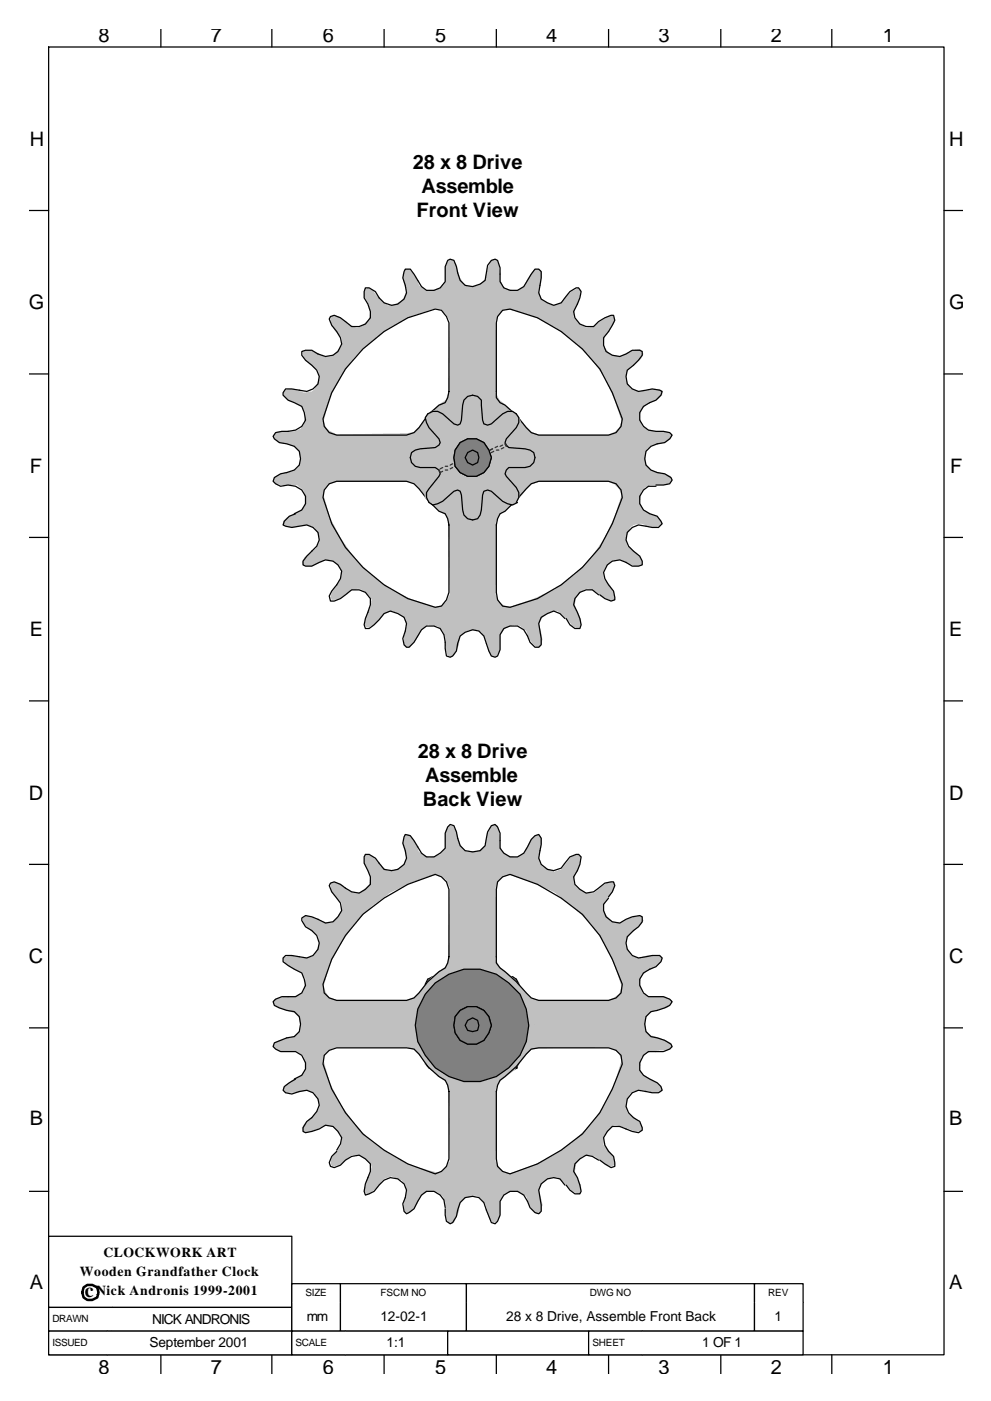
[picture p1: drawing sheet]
<svg xmlns="http://www.w3.org/2000/svg" width="210mm" height="297mm" viewBox="0 0 210 297" stroke-linecap="round" stroke-linejoin="round" font-family="sans-serif">
<g fill="none" stroke="#000" stroke-width=".26">
<path d="M10.3 10h190v277.2h-190zM34.1 6.2v3.8M57.7 6.2v3.8M81.5 6.2v3.8M105.3 6.2v3.8M129.1 6.2v3.8M152.9 6.2v3.8M176.5 6.2v3.8M6.3 44.6h4M200.3 44.6h4M6.3 79.3h4M200.3 79.3h4"/>
<path d="M6.3 113.9h4M200.3 113.9h4M6.3 148.6h4M200.3 148.6h4M6.3 183.3h4M200.3 183.3h4M6.3 217.9h4M200.3 217.9h4M6.3 252.6h4M200.3 252.6h4M34.1 287.2v4.1M57.7 287.2v4.1"/>
<path d="M81.5 287.2v4.1M105.3 287.2v4.1M129.1 287.2v4.1M152.9 287.2v4.1M176.5 287.2v4.1"/>
</g>
<path d="M10.3 262.1h51.6v15.1h-51.6z" fill-rule="evenodd" fill="#fff" stroke="#000" stroke-width=".26"/>
<path d="M61.9 272.2h10.3v3.9h-10.3z" fill-rule="evenodd" fill="#fff"/>
<path d="M61.9 276.1v-3.9h10.3v3.9" fill="none" stroke="#000" stroke-width=".26"/>
<path d="M72.2 272.2h26.8v3.9h-26.8z" fill-rule="evenodd" fill="#fff"/>
<path d="M72.2 276.1v-3.9h26.8v3.9" fill="none" stroke="#000" stroke-width=".26"/>
<path d="M99 272.2h61.1v3.9h-61.1z" fill-rule="evenodd" fill="#fff"/>
<path d="M99 276.1v-3.9h61.1v3.9" fill="none" stroke="#000" stroke-width=".26"/>
<path d="M160.1 272.2h10.3v3.9h-10.3z" fill-rule="evenodd" fill="#fff"/>
<path d="M160.1 276.1v-3.9h10.3v3.9" fill="none" stroke="#000" stroke-width=".26"/>
<path d="M10.3 277.2h13.5v5h-13.5z" fill-rule="evenodd" fill="#fff"/>
<path d="M23.8 277.2h-13.5v5h13.5" fill="none" stroke="#000" stroke-width=".26"/>
<path d="M23.8 277.2h38.1v5h-38.1z" fill-rule="evenodd" fill="#fff"/>
<path d="M23.8 277.2h38.1v5h-38.1" fill="none" stroke="#000" stroke-width=".26"/>
<path d="M61.9 276.1h10.3v6.1h-10.3z" fill-rule="evenodd" fill="#fff"/>
<path d="M61.9 276.1v6.1h10.3v-6.1" fill="none" stroke="#000" stroke-width=".26"/>
<path d="M72.2 276.1h26.8v6.1h-26.8z" fill-rule="evenodd" fill="#fff"/>
<path d="M72.2 276.1v6.1h26.8v-6.1" fill="none" stroke="#000" stroke-width=".26"/>
<path d="M99 276.1h61.1v6.1h-61.1z" fill-rule="evenodd" fill="#fff"/>
<path d="M99 276.1v6.1h61.1v-6.1" fill="none" stroke="#000" stroke-width=".26"/>
<path d="M160.1 276.1h10.3v6.1h-10.3z" fill-rule="evenodd" fill="#fff"/>
<path d="M160.1 276.1v6.1h10.3v-6.1" fill="none" stroke="#000" stroke-width=".26"/>
<path d="M10.3 282.2h12.5v5h-12.5z" fill-rule="evenodd" fill="#fff"/>
<path d="M22.8 282.2h-12.5v5h12.5" fill="none" stroke="#000" stroke-width=".26"/>
<path d="M22.8 282.2h39.1v5h-39.1z" fill-rule="evenodd" fill="#fff"/>
<path d="M22.8 282.2h39.1v5h-39.1" fill="none" stroke="#000" stroke-width=".26"/>
<path d="M61.9 282.2h11.4v5h-11.4z" fill-rule="evenodd" fill="#fff"/>
<path d="M73.3 282.2h-11.4v5h11.4" fill="none" stroke="#000" stroke-width=".26"/>
<path d="M73.3 282.2h21.7v5h-21.7z" fill-rule="evenodd" fill="#fff"/>
<path d="M73.3 282.2h21.7v5h-21.7" fill="none" stroke="#000" stroke-width=".26"/>
<path d="M95 282.2h29.9v5h-29.9z" fill-rule="evenodd" fill="#fff" stroke="#000" stroke-width=".26"/>
<path d="M124.9 282.2h11.4v5h-11.4z" fill-rule="evenodd" fill="#fff"/>
<path d="M136.3 282.2h-11.4v5h11.4" fill="none" stroke="#000" stroke-width=".26"/>
<path d="M136.3 282.2h34.1v5h-34.1z" fill-rule="evenodd" fill="#fff"/>
<path d="M136.3 282.2h34.1v5h-34.1" fill="none" stroke="#000" stroke-width=".26"/>
<path d="M94.2 92l2.1-1.9 2.7-.8a7.9 7.9 0 0 1 8.2 3.9 7.9 7.9 0 0 1-.8 9.1l-2.2 1.9-2.6 .8a7.9 7.9 0 0 1-8.3-3.9 7.9 7.9 0 0 1 .9-9.1z" fill-rule="evenodd" fill="#808080" stroke="#000" stroke-width=".26"/>
<path d="M96.6 95.4l1.3-1.3 1.6-.8h1.6l1.6 .8 1.3 1.3 .2 1.6-.2 1.9-1.3 1.3-1.6 .8h-1.6l-1.6-.8-1.3-1.3-.3-1.9z" fill-rule="evenodd" fill="#fff" stroke="#000" stroke-width=".26"/>
<g fill="#c0c0c0" stroke="#c0c0c0" stroke-width=".26">
<path d="M100.3 60.8l5.8 .2 5.6 1.4 5.2 2.3a36.4 36.4 0 0 1 19.9 32.6h-32.6a4.1 4.1 0 0 0-3.9-4.3l8.7-5.5 3.7 4.2 1.6 .6h14.8l1.3-.6 1.1-1 .5-1.4-1.6-4.7-2.1-4.8a32.5 32.5 0 0 0-15.3-12.9l-4.8-1.4h-1.3l-1.1 1.1-.8 1.3 .3 13.2-.3 2.2 .8 1.5 1.4 1.1 1.8 1.9-8.7 5.2z" fill-rule="evenodd"/>
<path d="M104.2 97h32.6a36.4 36.4 0 0 1-19.9 32.6l-5.2 2.1-5.6 1.3-5.8 .5v-32.5l9 5.5-3.5 2.7-.8 1.6 .3 2.1-.3 13.2 .8 1.6 1.1 .8 1.3 .3 4.8-1.6a29.2 29.2 0 0 0 17.4-17.5l1.6-4.7-.5-1.4-1.1-1-1.3-.6h-14.8l-1.6 .6-3.7 4.2-8.7-5.6 1.6-.5 1.3-.8 .8-1.3z" fill-rule="evenodd"/>
<path d="M74.3 71.3l4.3-3.7 5-2.9 5.3-2.3 5.6-1.4 5.8-.2v32.2l-9-5.5 1.8-1.6 1.6-1.1 .5-1.5 .3-15.4-.8-1.3-1-1.1-1.4-.2a34.3 34.3 0 0 0-17.2 10.3l-2.9 4.2-2.4 4.5-1.3 5 .6 1.4 .7 .8 1.6 .8 14.9-.3 1.5-.3 3.7-4.2 8.8 5.5-1.6 .3-1.3 .8-.8 1.3-.6 1.6h-32.2l.5-5.5 1.1-5.6 2.3-5.3 2.9-5z" fill-rule="evenodd"/>
<path d="M63.8 97h32.2l.6 1.6 .8 1.3 1.3 .8 1.6 .3-8.8 5.5-3.7-4.2-1.5-.3h-14.9l-1.6 .6-1 .8-.3 1.6 1.3 4.7 2.4 4.5a30.7 30.7 0 0 0 20.1 14.6l1.4-.3 1-.8 .8-1.6-.3-15.3-.5-1.6-1.6-1.1-1.8-1.6 9-5.5v32.5a36 36 0 0 1-32.6-20.1l-2.3-5.3-1.1-5.5z" fill-rule="evenodd"/>
</g>
<g fill="#c0c0c0">
<path d="M104.2 55.2l.8-.3 .6 .3 .5 2.4v1.6l.5 1.3 1.1 1.1 1.3 .2-3.2 .3-2.9-.3-2.9-1 1.6-.3 1.3-1.3 .3-1.6z" fill-rule="evenodd"/>
<path d="M107.9 61.6h1.9l1.3-.8 1.6-2.9 .8-.8h.8l.5 .2v2.4l-.5 1.9 .3 1.3 .8 1 1.3 .6-3.2-.3-2.9-1.1z" fill-rule="evenodd"/>
<path d="M115.9 64.2l1.6 .5 1.6-.5 2.1-2.4 1.6-.8 .5 .6-.5 2.3-.8 1.6-.3 1.6 .5 1.1 1.4 1-3-1-2.6-1.9z" fill-rule="evenodd"/>
<path d="M122.8 68.4l1.6 1.1 1.5-.3 1.4-1 2.3-1.3 .6 .2 .2 .5-.2 1.1-.8 1.1a3.5 3.5 0 0 0-.3 5.3l-2.6-1.9-2.1-2.1z" fill-rule="evenodd"/>
<path d="M128.6 74.3l1.3 1 1.6 .3 2.9-1.3 1.3-.3 .6 .5 .2 .6-.5 1-2.4 1.9-.8 1.3v1.3l.5 1.3-2.1-2.3-1.6-2.4z" fill-rule="evenodd"/>
<path d="M133.1 81.1l.8 1.4 1.6 .5 3.1-.5h1.4l.5 .5v.8l-.8 .8-2.6 1.3-1.1 1.1-.3 1.3 .3 1.3-1.6-2.6-1.1-3z" fill-rule="evenodd"/>
<path d="M135.7 88.8l.6 1.6 1.3 .8 1.8 .3h1.6l1.1 .2 .5 .6-.3 .7-.7 .6-1.4 .5-1.8 .3-1.1 .8-.5 1.3v1.3l-1.1-2.9-.2-3.2z" fill-rule="evenodd"/>
<path d="M136.8 96.7l.3 1.6 1 1.4 3.2 .8 1 .5 .3 .8-.3 .5-1 .5h-3.2l-1.3 .6-.8 1-.3 1.3-.2-3.1 .2-2.9z" fill-rule="evenodd"/>
<path d="M136 105l-.3 1.5 .8 1.6 2.9 1.3 .8 .8 .3 .8-.5 .6-1.1 .2-1.3-.2a3 3 0 0 0-4.8 1.8l.5-3.2 .8-2.9z" fill-rule="evenodd"/>
<path d="M133.1 112.6l-.3 1.6 .3 1.6 1.6 1.1 1 1 .6 1.1v.5l-.6 .5h-1l-1.4-.5a3.2 3.2 0 0 0-5 .8l1.1-2.9 1.6-2.7z" fill-rule="evenodd"/>
<path d="M124.1 123.2l2.1-2.1 2.7-1.6-.8 1.6v1.6a5 5 0 0 1 2.3 4.5l-.8 .2-2.1-1-1.3-1.1-1.3-.5-1.3 .3-1.1 .8z" fill-rule="evenodd"/>
<path d="M117.7 128l2.7-1.6 2.9-1.1-1.1 1.3-.2 1.6 .5 1.6 .8 1.6v1.1l-.3 .5-.5 .3-1.1-.6-.8-1-1.3-1.3-1-.8h-1.4l-1.3 .8z" fill-rule="evenodd"/>
<path d="M107.7 132.7l2.9-1.6 2.6-1 3.2-.3-1.3 1.1-.8 1.3 .8 3.4-.5 1.6h-.8l-1.6-1.8a3.2 3.2 0 0 0-4.5-2.7z" fill-rule="evenodd"/>
<path d="M99.7 133.5l3-1 2.9-.3 3.1 .3-1.5 .8-1.1 1.3v3.2l-.5 1-.6 .5-.5-.2-.8-.8-.8-2.9-.8-1.3-1-.6z" fill-rule="evenodd"/>
<path d="M91.5 132.5l3.2-.3 2.9 .3 2.9 1-1.5 .3-1.4 1-.2 1.9-.6 1.3-.5 1.1-.8 .2-.5-.2-.5-2.4v-1.6l-.6-1.3-1-1.1z" fill-rule="evenodd"/>
<path d="M83.9 129.8l3.1 .3 3 1 2.6 1.6-1.8-.2-1.4 1-.8 1.6-1.6 2.1h-.7l-.6-.2v-2.4l.6-1.9-.3-1.3-.8-1z" fill-rule="evenodd"/>
<path d="M77 125.1l2.9 1 2.6 1.6 2.2 2.4-1.6-.5-1.6 .5-2.1 2.4-1.1 .5h-.5l-.5-.5 .5-2.1 .8-1.6 .2-1.6-.5-1.1z" fill-rule="evenodd"/>
<path d="M71.4 119.2l2.7 1.6 2.1 2.4 1.6 2.4-1.6-.8-1.6 .3-1.3 1-1.3 .8-1.6 .3-.3-.6 .3-1 .8-1.1a3.5 3.5 0 0 0 .2-5.3z" fill-rule="evenodd"/>
<path d="M67.2 112.4l2.1 2.3 1.6 2.4 1.1 2.9-1.4-1-1.5-.3-3 1.3h-1.3l-.5-.2-.3-.6 .6-1 2.3-1.9 .8-1.3v-1.3z" fill-rule="evenodd"/>
<path d="M64.6 104.7l1.5 2.6 1.1 2.9 .3 3-.8-1.4-1.6-.5-3.2 .5-1.3-.2-.5-.3v-.8l.8-.8 2.6-1.3 1.1-1.1 .2-1.3z" fill-rule="evenodd"/>
<path d="M58.2 101.2l.8-.5 1.3-.5 1.9-.3 1-.8 .6-1.3v-1.3l1 2.9 .3 2.9-.3 3.2-.5-1.6-1.3-1.1h-3.5l-1-.2-.6-.6z" fill-rule="evenodd"/>
<path d="M58.2 92l1.1-.5h3.1l1.4-.6 .8-1 .2-1.4 .3 3.2-.3 2.9-1 2.9-.3-1.8-1.1-1.1-3.1-.8-1.1-.8-.3-.5z" fill-rule="evenodd"/>
<path d="M60.1 83.3l.5-.6 1-.2 1.4 .2a3 3 0 0 0 4.7-1.8l-.5 3.1-.8 2.7-1.8 2.6 .2-1.5-.8-1.6-2.9-1.4-.8-.8z" fill-rule="evenodd"/>
<path d="M64.3 74.5l.5-.2h1.1l1.3 .5a3.2 3.2 0 0 0 5-.8l-1 2.9-1.6 2.7-2.1 2.1 .2-1.6-.2-1.6-1.6-1.1-1.1-1-.5-1.1z" fill-rule="evenodd"/>
<path d="M70.1 67.1l.8-.2 1.1 .2 2.3 1.9 1.4 .5 1.3-.3 1.1-1-1.6 2.9-2.2 2.1-2.6 1.6 .8-1.6v-1.6a5 5 0 0 1-2.4-4.5z" fill-rule="evenodd"/>
<path d="M77.5 61.3l.6-.3 1 .6 .8 1 1.3 1.3 1.1 .8h1.3l1.3-.8-2.1 2.4-2.6 1.6-2.9 1.1 1-1.4 .3-1.5-.5-1.9-.8-1.3v-1.1z" fill-rule="evenodd"/>
<path d="M86 57.1h.8l1.6 1.8a3.2 3.2 0 0 0 4.5 2.7l-2.9 1.5-2.7 1.1-3.2 .3 1.4-1.1 .8-1.6-.6-1.6-.2-1.6z" fill-rule="evenodd"/>
<path d="M95 55.5l.5-.6 .5 .3 .8 .8 .8 2.9 .8 1.3 1.1 .6h1.3l-2.9 1-2.9 .3-3.2-.3 1.6-.8 1.1-1.3v-3.2z" fill-rule="evenodd"/>
</g>
<path d="M77 74l4.5-3.7 5-2.9 5.8-1.9 1.4 .3 1 1.3 .5 1.3v14.6l-.2 1.3-.5 1.1-1.4 .5-2.3 2.1-1.9 2.7-1.1 1-1.5 .6h-14.9l-1.6-.6-1-1.3-.3-1.6 1.9-5.5 2.9-5.1zM106.6 65.8l1.6-.3 5.8 1.9 5.1 2.9 4.5 3.7 3.7 4.2 2.6 5.1 2.1 5.5-.2 1.6-1.1 1.3-1.6 .6h-14.8l-1.6-.6-1-1-2.2-2.7-2.3-2.1-1.1-.5-.8-1.1v-15.9l.3-1.3zM97.6 94.1a4.1 4.1 0 0 1 6.6 2.9 4 4 0 0 1-4.8 4 4 4 0 0 1-2.8-5.6zM62.7 108.9l-1.3 .5-1.1 1.1-.2 .8 .5 .3 1.3 .2 3.2-.5a2.83 2.83 0 0 1 2.1 4.5l-2.1 2.1-.8 1.1v.8l.5 .2h1.3l1.6-.8a3.2 3.2 0 0 1 4.8 1.9l-.3 1.6-.8 1.3-1 1.3-.6 1.1 .3 1h.8l1.3-.5 2.4-1.8h1.6l1.3 .5 1.1 1.3v1.3l-1.1 2.9-.2 1.4 .2 .8h.8l1.1-.8 2.1-2.4 1.3-.5 1.6 .5 1.3 .8 .6 1.3-.3 1.6-.5 1.6 .2 1.3 .6 .5h.5l1-1 1.6-2.7 1.1-.8h1.6l1.3 .6 .8 1.3 .5 4.5 .8 .2 .5-.2 .8-1.1 .3-1.6 .5-1.6 1.1-.7 1.6-.6 1.3 .3 1.1 1 1 3.2 .5 1.1 .8 .2 .6-.2 .5-1.3v-3.2l.8-1.3a3.2 3.2 0 0 1 5 1.5l.5 1.4 1.1 1h.8l.5-.5v-1.3l-.5-3.2 .5-1.3 1.4-.8 1.3-.5 1.3 .5 1.1 1M69.8 102.6l1.6-.6h14.9l1.5 .6 1.1 1 1.9 2.4 2.3 2.4 1.4 .5 .5 1.1 .2 1.3v14.3l-.5 1.6-1 1.3-1.4 .3-5.8-1.9a33.6 33.6 0 0 1-16.1-15.9l-1.9-5.5 .3-1.6zM106.1 108.9l1.1-.5 5.5-5.8 1.6-.6h14.8l1.6 .6 1.1 1.3 .2 1.6-2.1 5.5-2.6 5.1-3.7 4.2-4.5 3.7-5.1 2.9-5.8 1.9-1.6-.3-1-1.3-.3-1.6v-14.3l.3-1.3zM139.2 102.8h1.6l1.3-.2 .5-.8-.3-.6-1.3-.7-1.6-.3a3.1 3.1 0 0 1-2.6-3.1 3.1 3.1 0 0 1 2.6-3l1.6-.3 1.1-.8 .5-.7-.5-.6-1.3-.2h-1.6a3.1 3.1 0 0 1-3.5-2.5 3.1 3.1 0 0 1 2.1-3.6l1.4-.6 1-1 .3-.8-.5-.3-1.6-.2-1.3 .2a3.1 3.1 0 0 1-3.5-.7 3.1 3.1 0 0 1-.5-3.5l2.4-2.1 .8-1.1v-.8l-.6-.2h-1.6l-1.3 .8-1.3 .5-1.6-.3-1.3-.8-.5-1.3v-1.6l1-1.3 1.3-2.4-.2-1a6.5 6.5 0 0 0-4.3 2.3 3.3 3.3 0 0 1-4.2-3.1l1.3-3 .3-1.3-.5-.8h-.6l-1.3 .8-1.8 2.4-1.6 .5-1.3-.5-1.4-.8-.5-1.3 .5-3.2v-1.3l-.5-.5h-.8l-2.4 3.7-1.3 .8h-1.6l-1.3-.6-.8-1.3v-2.9l-.5-1.6-.6-.3-.8 .3-.7 1.1-.6 3.1-1 .8a2.97 2.97 0 0 1-3.2 .3 2.97 2.97 0 0 1-1.6-2.6l-.3-1.4-.5-1.3-.8-.3-.5 .3-.5 1.3v3.2l-1.1 1.3-1.3 .6h-1.6l-1.1-.8-2.4-3.7h-1l-.3 .5-.2 1.3 .5 1.6a3.1 3.1 0 0 1-1.5 3.9 3.1 3.1 0 0 1-4.1-1.3l-.8-1.3-1.3-.8h-.8l-.2 .8v1.3l.8 1.4 .5 1.6v1.3l-1.1 1.3-1.3 .5h-1.6l-2.4-1.8-1.3-.5-.8 .2-.3 .5 .6 1.4 1 1.3 .8 1.3 .3 1.3a3.3 3.3 0 0 1-5 2.2l-1.4-.8h-1.3l-.8 .2v.8l.8 1.1 1.3 1a2.96 2.96 0 0 1 1.4 4 2.96 2.96 0 0 1-4 1.3l-1.6-.2h-1.3l-.5 .8v.5l1 1 2.9 1.4 .6 1.3 .2 1.6-.8 1.3-1.3 .8-4.2 .5-.6 .8 .3 .5 1.1 .8 1.6 .3a3 3 0 0 1 2.9 3 3 3 0 0 1-2.9 3.1l-1.4 .3-1.3 .7-.3 .8 .6 .6 1 .5a4 4 0 0 1 5.3 2.1v1.6l-.8 1.3-1.6 .8M139.2 103.1h-1.6a3.1 3.1 0 0 0-2 3 3.1 3.1 0 0 0 2.2 2.8l1.6 .5 1.1 1.6-.8 .8h-1.3l-1.3-.2a2.96 2.96 0 0 0-4 1.3 2.96 2.96 0 0 0 1.3 4l1.3 1 .6 1.1v.8l-.8 .2h-1.4l-1.3-.8a3 3 0 0 0-4.1 .7 3 3 0 0 0 .4 4.1l1.1 1.3 .2 1.9-.8 .2-1.3-.5-1-.8M127 126.1l-1.3-1a3.2 3.2 0 0 0-4 3.1l1.3 2.9 .3 1.4-.3 .8h-1l-1.1-.8-.8-1.4" fill="none" stroke="#000" stroke-width=".26"/>
<g fill="#c0c0c0" stroke="#c0c0c0" stroke-width=".26">
<path d="M91 87.8l.8-.6 .8-.2 4 3.1 .5 .3 .5-.3 2.7 6.9-6.9-2.6v-.8l-.3-.6-2.6-3.4v-1.1z" fill-rule="evenodd"/>
<path d="M87.8 95.4l.8-.2 4.5-.6 .3-.5 6.9 2.9-6.9 2.9-1.1-.8h-3.4a2.08 2.08 0 0 1-1.8-1.5 2.08 2.08 0 0 1 .7-2.2z" fill-rule="evenodd"/>
<path d="M93.4 99.7l6.9-2.7-2.7 6.9h-.8l-.8 .3-3.1 2.6h-1.1l-1.6-1.3v-.8l.6-1.1 2.6-2.9z" fill-rule="evenodd"/>
<path d="M100.3 97l2.9 6.9-.8 1.1-.3 3.1-.2 1.1-.6 .8-1 .2-1.1-.2-.8-.6-.2-.7-.3-4.3-.8-.5z" fill-rule="evenodd"/>
<path d="M100.3 97l6.9 2.7v.8l.2 .7 2.1 2.4a1.87 1.87 0 0 1-.8 3.2l-1 .3-.8-.6-2.9-2.6h-1.1z" fill-rule="evenodd"/>
<path d="M100.3 97l6.9-2.9 .2 .5 .8 .3 3.2 .3 1 .2 .8 .6a2.13 2.13 0 0 1-1.5 3.1l-4 .3-.5 .3v.2z" fill-rule="evenodd"/>
<path d="M102.9 90.1h.8l.5-.2 2.4-2.1a2.06 2.06 0 0 1 3.5 .7l.2 .8-.5 1.1-2.6 2.9-.3 .5 .3 .6-6.9 2.6z" fill-rule="evenodd"/>
<path d="M98.4 84.8a1.96 1.96 0 0 1 2.2-1 1.96 1.96 0 0 1 1.5 1.8l.6 4.5h.5l-2.9 6.9-3.2-6.9 .8-.2 .3-.8v-3.2z" fill-rule="evenodd"/>
</g>
<path d="M97.6 93.8a3.8 3.8 0 0 1 6.1 1.6l.5 1.6a4 4 0 0 1-4.8 4 4 4 0 0 1-2.8-5.6z" fill-rule="evenodd" fill="#fff" stroke="#000" stroke-width=".26"/>
<path d="M109.5 106.5l.6-1v-1.1l-.6-1-2.1-2.4-.2-.5 .2-.8 .5-.6h3.5a1.99 1.99 0 0 0 2.1-2 1.99 1.99 0 0 0-2.1-1.9l-3.5-.3-.7-1.1 .2-.8 2.1-2.3a2.06 2.06 0 0 0 0-2.9 2.06 2.06 0 0 0-2.9 0l-2.4 2.1-.7 .2-.8-.2-.3-.8-.3-4.3a2.13 2.13 0 0 0-2.4-.9 2.13 2.13 0 0 0-1.5 2l-.3 3.2-.3 .8-.5 .2-.8-.2-2.4-2.1a2.35 2.35 0 0 0-3.7 .7l.3 1.1 .5 1.1 2.1 2.3 .3 .8-.3 .6-.8 .5-3.1 .3-1.1 .2-.8 .6a2.12 2.12 0 0 0 1.9 3.1h3.1l.8 .6 .3 .8-.3 .5-2.1 2.6a2.14 2.14 0 0 0 .8 3.5l1.1-.3 1-.5 2.4-2.1 .8-.3 .5 .3 .3 .8 .3 3.1a1.99 1.99 0 0 0 1.9 2.1 1.99 1.99 0 0 0 2-2.1l.3-3.1 .3-.8 .8-.3 .7 .3 2.4 2.1 1.1 .5 1 .3 1.1-.6" fill="none" stroke="#000" stroke-width=".26"/>
<g fill="none" stroke="#333" stroke-width=".26">
<path d="M93.1 99.7l.3 .5 .5-.3M93.9 99.1l-.5 .3M94.5 99.7h.5M94.5 98.9h.5M96 99.1l-.5 .3M96 98.3l-.5 .3M96.6 98.6l.2 .3h-.2M104.5 95.2l-.5 .2M104.8 95.7l-.6 .3M105.3 95.4h.5M105.6 94.6l-.6 .3M106.6 94.4l-.5 .2"/>
<path d="M106.9 94.9l-.5 .3M107.2 94.1l.2 .5"/>
</g>
<g fill="#808080" stroke="#000" stroke-width=".26">
<path d="M97.6 93.8a3.8 3.8 0 0 1 6.1 1.6l.5 1.6a4 4 0 0 1-4.8 4 4 4 0 0 1-2.8-5.6z" fill-rule="evenodd"/>
<path d="M99.2 96l1.1-.6 1 .6 .3 1-.3 1.1-1 .5-1.1-.5-.5-1.1z" fill-rule="evenodd"/>
</g>
<g fill="#c0c0c0" stroke="#c0c0c0" stroke-width=".26">
<path d="M91 207.6l.8-.5h.8l4 2.9 .5 .3 .5-.3 2.7 7.1-6.9-2.9-.3-1.3-2.6-3.2v-1z" fill-rule="evenodd"/>
<path d="M87.8 215.3l.8-.3 4-.2 .5-.3 .3-.5 6.9 3.1-6.9 2.9-1.1-.7-3.4-.3a2.08 2.08 0 0 1-1.8-1.5 2.08 2.08 0 0 1 .7-2.2z" fill-rule="evenodd"/>
<path d="M93.4 219.8l6.9-2.7-2.7 6.9h-.8l-.8 .3-3.1 2.6h-1.1l-1.6-1.3v-1.1l.6-.8 2.6-2.9z" fill-rule="evenodd"/>
<path d="M100.3 217.1l2.9 6.6-.5 .6-.3 .8-.3 3.1-.2 1.1-.6 .8-1 .3-1.1-.3-.8-.5-.2-1.1-.3-4-.3-.5-.5-.3z" fill-rule="evenodd"/>
<path d="M100.3 217.1l6.9 2.7v.8l.2 .5 2.1 2.4a2.08 2.08 0 0 1 .2 2.8 2.08 2.08 0 0 1-2.8 .4l-2.9-2.7-.5-.3-.6 .3z" fill-rule="evenodd"/>
<path d="M100.3 217.1l6.9-3.1 .2 .5 .8 .3 3.2 .2a1.99 1.99 0 0 1 2.1 1.9 1.99 1.99 0 0 1-1.8 2.1l-4 .3-.5 .2v.5z" fill-rule="evenodd"/>
<path d="M102.9 210l.8 .3 2.9-2.7a2.06 2.06 0 0 1 3.5 .8l.2 1.1-3.1 3.9-.3 .6 .3 .2-6.9 2.9z" fill-rule="evenodd"/>
<path d="M98.4 205l.8-.8 1.1-.3h.8l.8 .8 .2 .8 .6 4.5 .5 .3-2.9 6.8-3.2-6.8 .8-.6 .3-.8v-3.1z" fill-rule="evenodd"/>
</g>
<path d="M97.6 214a4.1 4.1 0 0 1 4.3-.5 4.1 4.1 0 0 1 2.3 3.6 4.1 4.1 0 0 1-3.2 3.8 4.1 4.1 0 0 1-4.4-2.2l-.3-1.6 .3-1.8z" fill-rule="evenodd" fill="#fff" stroke="#000" stroke-width=".26"/>
<path d="M109.5 226.4l.6-1.1v-1l-2.7-3.2-.2-.8 .7-1 3.5-.3a1.99 1.99 0 0 0 2.1-2 1.99 1.99 0 0 0-2.1-2l-3.5-.2-.5-.3-.2-.8 .2-.5 2.1-2.7a2.06 2.06 0 0 0 0-2.9 2.06 2.06 0 0 0-2.9 0l-2.4 2.4-.7 .3-.8-.3-.3-.8-.3-4.2a2.33 2.33 0 0 0-3.7-.3l-.2 1.3-.3 3.2-.3 .8-.5 .3-.8-.3-3.4-2.9h-1.1l-1 .5-.6 1.1 .3 1 2.9 4-.3 .8-.8 .3-3.1 .2a1.99 1.99 0 0 0-2.2 2 1.99 1.99 0 0 0 2.2 2l3.1 .3 .8 .5 .3 .5-.3 .8-2.1 2.4a2.06 2.06 0 0 0 0 2.9 2.06 2.06 0 0 0 2.9 0l2.4-2.4h.8l.5 .3 .3 .5 .3 3.4a1.99 1.99 0 0 0 1.9 2.2 1.99 1.99 0 0 0 2-2.2l.3-3.4 .3-.5 .8-.3h.7l2.4 2.4 1.1 .5h1l1.1-.5" fill="none" stroke="#000" stroke-width=".26"/>
<g fill="none" stroke="#333" stroke-width=".26">
<path d="M93.1 219.5l.3 .5M94.2 219l-.5 .3M94.5 219.8h.5M94.7 218.7h.5M96 219.3l-.5 .2M96.3 218.2l-.5 .3M96.6 218.7l.2 .3h-.2M104 215.5l.2 .6 .6-.3M104.8 215l-.6 .3M105.3 215.5h.5M105.8 214.5l-.5 .3M106.9 215l-.5 .3"/>
<path d="M106.9 214l-.5 .2M107.2 214.2l.2 .6M93.9 220l-.5 .3"/>
</g>
<g fill="#c0c0c0" stroke="#c0c0c0" stroke-width=".26">
<path d="M100.3 180.6l5.8 .6 5.6 1.3 5.2 2.1 4.8 3.2a33 33 0 0 1 13.2 18.2l1.4 5.6 .5 5.5h-32.6a3.7 3.7 0 0 0-3.9-3.9l8.7-5.6 3.7 4.2 1.6 .3h14.8l1.3-.5 1.1-.8 .5-1.6-1.6-4.8-2.1-4.5-2.9-4.2-3.7-3.4-4-3.2-4.7-2.1-4.8-1.6-1.3 .2-1.1 .8-.8 1.6 .3 13.3-.3 2.1 .8 1.6 3.2 2.6-8.7 5.6z" fill-rule="evenodd"/>
<path d="M100.3 221.1a3.7 3.7 0 0 0 3.9-4h32.6a39.6 39.6 0 0 1-6.9 21.5 40.2 40.2 0 0 1-18.2 13.2l-5.6 1.3-5.8 .3v-32.3l9 5.6-3.5 2.6-.8 1.6 .3 2.1-.3 13.2 .8 1.4 1.1 1 1.3 .3a34.3 34.3 0 0 0 17.2-10.3l2.9-4.3 2.1-4.5 1.6-5-.5-1.3-1.1-1.1-1.3-.5-14.8 .3-1.6 .2-3.7 4.3z" fill-rule="evenodd"/>
<path d="M74.3 191.2l4.3-3.7a39.5 39.5 0 0 1 21.7-6.9v32.6l-9-5.6 1.8-1.6 1.6-1 .5-1.6 .3-15.4-.8-1.6-1-.8-1.4-.2a30 30 0 0 0-20.1 14.5l-2.4 4.5-1.3 4.8 .6 1.3 .7 1.1 1.6 .5h14.9l1.5-.5 3.7-4.3 8.8 5.6-1.6 .5-1.3 .8-.8 1.3-.6 1.6h-32.2l.5-5.8 1.1-5.5 2.3-5.3 2.9-4.8z" fill-rule="evenodd"/>
<path d="M63.8 216.9h32.2l.6 1.6 .8 1.3 1.3 1 1.6 .3-8.8 5.6-3.7-4.3-1.5-.5h-14.9l-1.6 .5-1 1.1-.3 1.3 1.3 4.8 2.4 4.7 2.9 4 3.5 3.7 4.2 2.9 4.5 2.4 5 1.3h1.4l1-1 .8-1.4-.3-15.3-.5-1.6-1.6-1.1-1.8-1.8 9-5.3v32.3l-5.8-.3-5.6-1.6a33 33 0 0 1-18.3-13.2l-2.9-4.8-2.3-5.3-1.1-5.5z" fill-rule="evenodd"/>
</g>
<g fill="#c0c0c0">
<path d="M104.2 175.1l.8-.3 .6 .3 .5 2.3v1.9l.5 1.3 1.1 .8 1.3 .3-3.2 .2-2.9-.2-2.9-1.1 1.6-.2 1.3-1.1 .3-1.9z" fill-rule="evenodd"/>
<path d="M107.9 181.7h1.9l1.3-.8 1.6-2.9 .8-.8 .8-.3 .5 .5v2.4a3 3 0 0 0 1.9 4.8l-3.2-.3-2.9-1z" fill-rule="evenodd"/>
<path d="M115.9 184.3l1.6 .6 1.6-.6 2.1-2.6 1-.5h.6l.5 .5-.5 2.4-.8 1.5-.3 1.4 .5 1.3 1.4 .8-3-1.1-2.6-1.6z" fill-rule="evenodd"/>
<path d="M122.8 188.6l1.6 .8h1.5l2.7-2.2 1.6-.2 .2 .8-.2 1-.8 1.1a3.3 3.3 0 0 0-.3 5l-2.6-1.6-2.1-2.1z" fill-rule="evenodd"/>
<path d="M128.6 194.1l1.3 1.3 1.6 .3 2.9-1.3 1.3-.3 .6 .3 .2 .8-.5 .8-2.4 2.1-.8 1.3v1.3l.5 1.1-2.1-2.1-1.6-2.7z" fill-rule="evenodd"/>
<path d="M133.1 201l.8 1.6 1.6 .5 1.8-.5h2.7l.5 .5v.5l-.8 .8-1.1 .8-1.5 .8-1.1 1.1-.3 1.3 .3 1.3-1.6-2.6-1.1-2.9z" fill-rule="evenodd"/>
<path d="M135.7 208.7l.6 1.8 1.3 .8h3.4l1.1 .5 .5 .6-.3 .5-.7 .8-3.2 .8-1.1 .8-.5 1v1.6l-1.1-3.1-.2-3z" fill-rule="evenodd"/>
<path d="M136.8 216.6l.3 1.9 1 1 3.2 1.1 1 .5 .3 .5-.3 .8-1 .3h-1.3l-1.9 .3-1.3 .5-.8 .8-.3 1.6-.2-3.2 .2-3.2z" fill-rule="evenodd"/>
<path d="M136 224.8l-.3 1.9 .8 1.3 2.9 1.6 .8 .8 .3 .8-1.6 .5-2.9-.5-1.6 .2-1.1 .8-.5 1.3 .5-3.1 .8-2.9z" fill-rule="evenodd"/>
<path d="M133.1 232.5l-.3 1.8 .3 1.6 1.6 1.1 1 1 .6 .8v.8l-.6 .3h-1l-2.9-1.1-1.4-.2-1.3 .5-.8 1.3 1.1-3.2 1.6-2.3z" fill-rule="evenodd"/>
<path d="M124.1 243.3l2.1-2.1 2.7-1.6-.8 1.3v1.9l1.3 1.3 .8 1.1 .2 1.8-.8 .3-1-.3-1.1-.8a3.3 3.3 0 0 0-5-.2z" fill-rule="evenodd"/>
<path d="M115.6 250.2l2.1-2.1 2.7-1.6 2.9-1.1-1.1 1.4-.2 1.6 .5 1.5 .8 1.4v1l-.3 .8h-.5l-1.1-.5-2.1-2.1-1-.8h-1.4z" fill-rule="evenodd"/>
<path d="M107.7 252.9l2.9-1.6 2.6-1.1 3.2-.5-1.3 1-.8 1.6 .8 3.2-.5 1.9h-.8l-.8-.8-.8-1.4-.5-1.6-2.4-1.3z" fill-rule="evenodd"/>
<path d="M99.7 253.6l3-1 2.9-.5 3.1 .5-1.5 .5-1.1 1.3v3.5l-.5 1-.6 .3h-.5l-.8-1.1-.8-2.9-.8-1-1-.8z" fill-rule="evenodd"/>
<path d="M91.5 252.6l3.2-.3 2.9 .3 2.9 1-1.5 .3-1.4 1.1-.2 1.8-.6 1.3-.5 1.1-.8 .3-.5-.3-.5-2.4v-1.8l-.6-1.4-1-.7z" fill-rule="evenodd"/>
<path d="M83.9 249.7l3.1 .2 3 1.1 2.6 1.6h-1.8l-1.4 .8-1.6 2.9-.8 .8-.7 .3-.6-.6v-2.4a3 3 0 0 0-1.8-4.7z" fill-rule="evenodd"/>
<path d="M77 245.2l2.9 1 2.6 1.6 2.2 2.1-1.6-.5-1.6 .5-2.1 2.4-1.1 .8h-.5l-.5-.5 .5-2.4 .8-1.6 .2-1.3-.5-1.3z" fill-rule="evenodd"/>
<path d="M71.4 239.4l2.7 1.5 2.1 2.2 1.6 2.6-1.6-.8h-1.6l-2.6 2.1-1.6 .3-.3-.8 .3-1.1 .8-1a3.3 3.3 0 0 0 .2-5z" fill-rule="evenodd"/>
<path d="M67.2 232.5l2.1 2.1 1.6 2.6 1.1 3-1.4-1.4-1.5-.2-3 1.3-1.3 .3-.5-.3-.3-.8 .6-.8 2.3-2.1 .8-1.3v-1.4z" fill-rule="evenodd"/>
<path d="M64.6 224.5l1.5 2.7 1.1 2.9 .3 3.2-.8-1.6-1.6-.5-1.9 .5h-2.6l-.5-.5v-.6l.8-.8 1-.8 1.6-.8 1.1-1 .2-1.3z" fill-rule="evenodd"/>
<path d="M59 220.6l3.2-.8 1-.8 .6-1.1v-1.6l1 3.2 .3 2.9-.3 3.2-.5-1.9-1.3-.7h-3.5l-1-.6-.6-.5 .3-.5z" fill-rule="evenodd"/>
<path d="M58.2 211.8l2.4-.5h1.8l1.4-.5 .8-.8 .2-1.6 .3 3.2-.3 3.2-1 2.9-.3-1.9-1.1-1-1.8-.6-2.4-1-.3-.6z" fill-rule="evenodd"/>
<path d="M60.1 203.1l1.5-.5 3 .5 1.5-.3 1.1-.7 .5-1.4-.5 3.2-.8 2.9-1.8 2.7 .2-1.9-.8-1.3-2.9-1.6-.8-.8z" fill-rule="evenodd"/>
<path d="M64.3 194.6l.5-.5 4 1.3 1.3 .3 1.3-.5 .8-1.3-1 3.1-1.6 2.4-2.1 2.4 .2-1.9-.2-1.6-1.6-1-1.1-1.1-.5-.8z" fill-rule="evenodd"/>
<path d="M70.1 187.2l.8-.2 1.1 .2 1 .8a3.3 3.3 0 0 0 5.1 .3l-1.6 2.6-2.2 2.2-2.6 1.5 .8-1.3v-1.8l-1.3-1.4-.8-1z" fill-rule="evenodd"/>
<path d="M77.5 181.2h.6l1 .5 2.1 2.1 1.1 .8h1.3l1.3-.5-2.1 2.1-2.6 1.6-2.9 1 1-1.3 .3-1.6-.5-1.6-.8-1.3v-1.1z" fill-rule="evenodd"/>
<path d="M86 176.9h.8l.8 .8 .8 1.3 .5 1.6 2.4 1.3 1.6-.5-2.9 1.6-2.7 1.1-3.2 .5 1.4-1.1 .8-1.6-.8-3.1z" fill-rule="evenodd"/>
<path d="M95 175.3l.5-.2h.5l.8 1 .8 2.9 .8 1.1 1.1 .8 1.3-.3-2.9 1.1-2.9 .5-3.2-.5 1.6-.5 1.1-1.4v-3.4z" fill-rule="evenodd"/>
</g>
<path d="M77 193.9l4.5-3.5 5-2.9 5.8-2.1 1.4 .5 1 1.1 .5 1.6v14.2l-.2 1.4-.5 1-1.4 .8-2.3 2.1-1.9 2.4-1.1 1.1-1.5 .5h-14.9l-1.6-.5-1-1.1-.3-1.8 1.9-5.3 2.9-5.1zM106.6 185.9l1.6-.5 5.8 2.1 5.1 2.9 4.5 3.5 3.7 4.4 2.6 5.1 2.1 5.3-.2 1.8-1.1 1.1-1.6 .5h-14.8l-1.6-.5-3.2-3.5-3.4-2.9-.8-1v-15.6l.3-1.6zM129.1 190.1l.8-1 .5-1.3-.2-.8-1.9 .2-2.4 1.9-1.5 .3-1.4-.8-1-1.1-.3-1.6 .8-1.3 .5-1.3 .3-1.6-.5-.5h-.6l-1.3 .5-1 1.3a2.96 2.96 0 0 1-4 1.2 2.96 2.96 0 0 1-1.3-3.8l.2-1.4v-1.3l-.5-.8-.8 .3-.8 .8-.8 1.6a3.1 3.1 0 0 1-2.8 2.2 3.1 3.1 0 0 1-3-2v-3.1l-.5-1.4-.6-.5-.8 .3-.7 1.3-.6 2.9-1 1.1-1.6 .2-1.6-.2-1.1-1.1-.8-2.9-.5-1.3-.8-.3-.5 .5-.5 1.4v3.1l-1.1 1.1-1.3 .8h-1.6l-1.1-.8-2.4-3.7-1-.3-.3 .5-.2 1.4 .5 1.6a3 3 0 0 1-2.9 4.2l-1.6-.3-1.9-2.4-1.3-.7h-.8l-.2 .5v1.3l1.3 2.9v1.6l-1.1 1.1-1.3 .8-1.6-.3-2.4-1.6-1.3-.5-.8 .2-.3 .6 .6 1.3 1.8 2.4 .3 1.6-.8 1.3-1.1 1-1.5 .3-3-1.3-1.3-.3-.8 .5v.6l.8 1.3 1.3 .8a3.1 3.1 0 0 1 1.3 4 3.1 3.1 0 0 1-3.9 1.5l-1.6-.2h-1.3l-.5 .5v.8l2.3 1.6 1.6 .8 .6 1.3 .2 1.3-.8 1.6-1.3 .8h-2.9l-1.3 .5-.6 .6 .3 .8 1.1 .5 1.6 .5 1.5 .3 1.1 1 .3 1.6-.3 1.6-1.1 1.1-1.5 .2-2.7 1.1-.3 .8 .6 .5 1 .6h3.2a3.1 3.1 0 0 1 1.3 5l-1.6 .8M129.1 190.4l-1 1.3a3.2 3.2 0 0 0 3.4 4l1.3-.8 1.3-.5 1.6-.3 .6 .3v1l-.8 1.1-1.1 .8a3.1 3.1 0 0 0-.3 5.3l1.4 .5 2.9-.5h1.6l.5 .5-.3 .8-1 1.1-1.4 .5-1.3 .8a3.2 3.2 0 0 0 1.1 5h3.2l1.3 .5 .5 .6-.5 .8-1.1 .5-2.9 .8-1 1-.3 1.6 .3 1.6 1 1.1 2.9 .8 1.3 .8 .3 .5-.5 .5-1.3 .6h-3.2l-1.1 .7-.8 1.6v1.6l.8 1.1 2.9 1.6 .8 .8 .3 .8-.8 .5h-1.3l-1.3-.3a3.1 3.1 0 0 0-4 1.6 3.1 3.1 0 0 0 1.3 4l1.3 .8 .6 1.3v.5l-.8 .6-1.4-.3-2.6-1.1h-1.6l-1 1.1-.8 1.3 .2 1.6 .8 1.3 1.1 1.1 .2 2.1-.8 .3-2.3-1.6M97.6 214a4.1 4.1 0 0 1 5.9 .8 4.1 4.1 0 0 1-1.2 5.8 4.1 4.1 0 0 1-5.7-1.6l-.3-1.9 .3-1.8zM62.7 228.8l-2.4 1.6-.2 .8 .5 .5 1.3 .3 1.6-.6a2.93 2.93 0 0 1 3.4 .8 2.93 2.93 0 0 1 .3 3.5l-1.1 1.3-1 .8-.8 1.3v.8l.5 .3 1.3-.3 1.6-.5 1.4-.8 1.5 .2 1.1 1.1 .8 1.3-.3 1.3-.8 1.4M68.8 223.7l1-1 1.6-.5h14.9l1.5 .2 1.1 1.1 1.9 2.6 2.3 2.1 1.4 .8 .5 1.1 .2 1.3v14.3l-.5 1.6-1 1.1-1.4 .5-5.8-2.1-5-2.9-4.5-3.5-3.7-4.5-2.9-5-1.9-5.3zM111.7 223.5l1-1.1 1.6-.2h14.8l1.6 .5 1.1 1 .2 1.9-2.1 5.3-2.6 5-3.7 4.5-4.5 3.5-5.1 2.9-5.8 2.1-1.6-.5-1-1.1-.3-1.6v-14.3l.3-1.3 .5-1.1 3.4-2.9zM71.4 244.1l-1 1.1-.6 1.3 .3 .8 .8 .3 1.3-.6 1.1-1 1.3-.8 1.6-.3 1.3 .8 1.1 1.1v1.6l-1.1 2.6-.2 1.6 .2 .8 1.9-.8 1-1.3a3.1 3.1 0 0 1 4.1-1.3 3.1 3.1 0 0 1 1.5 3.9l-.5 1.3 .2 1.6 .6 .6 1.5-1.1 1.6-2.9 1.1-.8a3.3 3.3 0 0 1 4 3.4M119.9 251.3l-1.1-1.4a3.2 3.2 0 0 0-4.5 2.4l.5 3.2v1.3l-.5 .6-.8-.3-1.1-1.1-.5-1.3a3 3 0 0 0-2.9-2.2 3 3 0 0 0-2.9 2.2v2.9l-.5 1.3-.6 .6-.8-.3-1-2.6a3 3 0 0 0-3.1-3 3 3 0 0 0-3 3l-.3 1.3-.8 1.3-.5 .3-.8-.6-.2-1.3v-1.3M127 246l-1.3-.8-1.3-.3-1.4 .8-1 1.1-.3 1.6 .8 1.3 .5 1.6 .3 1.3-.3 .5h-1l-1.1-.8-.8-1" fill="none" stroke="#000" stroke-width=".26"/>
<path d="M92.3 208.4a11.5 11.5 0 0 1 15.6 0l2.4 2.4a12.1 12.1 0 0 1 0 13 12.1 12.1 0 0 1-11.9 5.5l-3.2-1.1-2.9-1.8-2.1-2.7a11.2 11.2 0 0 1 2.1-15.3z" fill-rule="evenodd" fill="#808080" stroke="#000" stroke-width=".26"/>
<path d="M97.6 214.2a4.1 4.1 0 0 1 4.3-.5 4.1 4.1 0 0 1 2.3 3.7l-.5 1.6a3.8 3.8 0 0 1-4.4 2.4 3.8 3.8 0 0 1-3-4l.3-1.9z" fill-rule="evenodd" fill="#fff" stroke="#000" stroke-width=".26"/>
<g fill="#808080" stroke="#000" stroke-width=".26">
<path d="M97.6 214.2a4.1 4.1 0 0 1 4.3-.5 4.1 4.1 0 0 1 2.3 3.7l-.5 1.6a3.8 3.8 0 0 1-4.4 2.4 3.8 3.8 0 0 1-3-4l.3-1.9z" fill-rule="evenodd"/>
<path d="M99.2 216.3l1.1-.5 1 .5 .3 1.1-.3 1.1-1 .2-1.1-.2-.5-1.1z" fill-rule="evenodd"/>
</g>
<path d="M17.7 273l.8-.6h1.1l1 .6 .3 1-.3 1.1-1 .5h-1.1l-.8-.5-.2-1.1z" fill="none" stroke="#000" stroke-width=".53"/>
<g font-size="4.2">
<text x="20.9" y="8.9">8</text>
<text x="44.7" y="8.9">7</text>
<text x="68.5" y="8.9">6</text>
<text x="92.3" y="8.9">5</text>
<text x="115.9" y="8.9">4</text>
<text x="139.7" y="8.9">3</text>
<text x="163.5" y="8.9">2</text>
<text x="187.3" y="8.9">1</text>
<text x="6.3" y="30.9">H</text>
<text x="87.6" y="35.9">28 x 8 Drive</text>
<text x="201.3" y="30.9">H</text>
<text x="89.4" y="40.9">Assemble</text>
<text x="88.4" y="45.9">Front View</text>
<text x="6.1" y="65.5">G</text>
<text x="201.3" y="65.5">G</text>
<text x="6.3" y="100.2">F</text>
<text x="201.6" y="100.2">F</text>
<text x="6.3" y="134.8">E</text>
<text x="201.3" y="134.8">E</text>
<text x="88.6" y="160.8">28 x 8 Drive</text>
<text x="90.2" y="165.8">Assemble</text>
<text x="6.1" y="169.5">D</text>
<text x="89.7" y="170.8">Back View</text>
<text x="201.3" y="169.5">D</text>
<text x="6.1" y="204.2">C</text>
<text x="201.3" y="204.2">C</text>
<text x="6.3" y="238.6">B</text>
<text x="201.3" y="238.6">B</text>
<text x="6.3" y="273.2">A</text>
<text x="18" y="275.1">c</text>
<text x="201.3" y="273.2">A</text>
<text x="20.9" y="291.2">8</text>
<text x="44.7" y="291.2">7</text>
<text x="68.5" y="291.2">6</text>
<text x="92.3" y="291.2">5</text>
<text x="115.9" y="291.2">4</text>
<text x="139.7" y="291.2">3</text>
<text x="163.5" y="291.2">2</text>
<text x="187.3" y="291.2">1</text>
</g>
<g font-size="2.9">
<text x="22" y="266.6">CLOCKWORK ART</text>
<text x="16.9" y="270.6">Wooden Grandfather Clock</text>
<text x="20.4" y="274.5">Nick Andronis 1999-2001</text>
<text x="32.3" y="280.6">NICK ANDRONIS</text>
<text x="65.1" y="280.1">mm</text>
<text x="80.7" y="280.1">12-02-1</text>
<text x="107.4" y="280.1">28 x 8 Drive, Assemble Front Back</text>
<text x="164.3" y="280.1">1</text>
<text x="31.7" y="285.7">September 2001</text>
<text x="82" y="285.7">1:1</text>
<text x="149" y="285.7">1 OF 1</text>
</g>
<g font-size="2.1">
<text x="64.8" y="274.8">SIZE</text>
<text x="80.7" y="274.8">FSCM NO</text>
<text x="125.1" y="274.8">DWG NO</text>
<text x="163" y="274.8">REV</text>
<text x="11.1" y="280.4">DRAWN</text>
<text x="11.1" y="285.4">ISSUED</text>
<text x="62.7" y="285.4">SCALE</text>
<text x="125.7" y="285.4">SHEET</text>
</g>
</svg>
